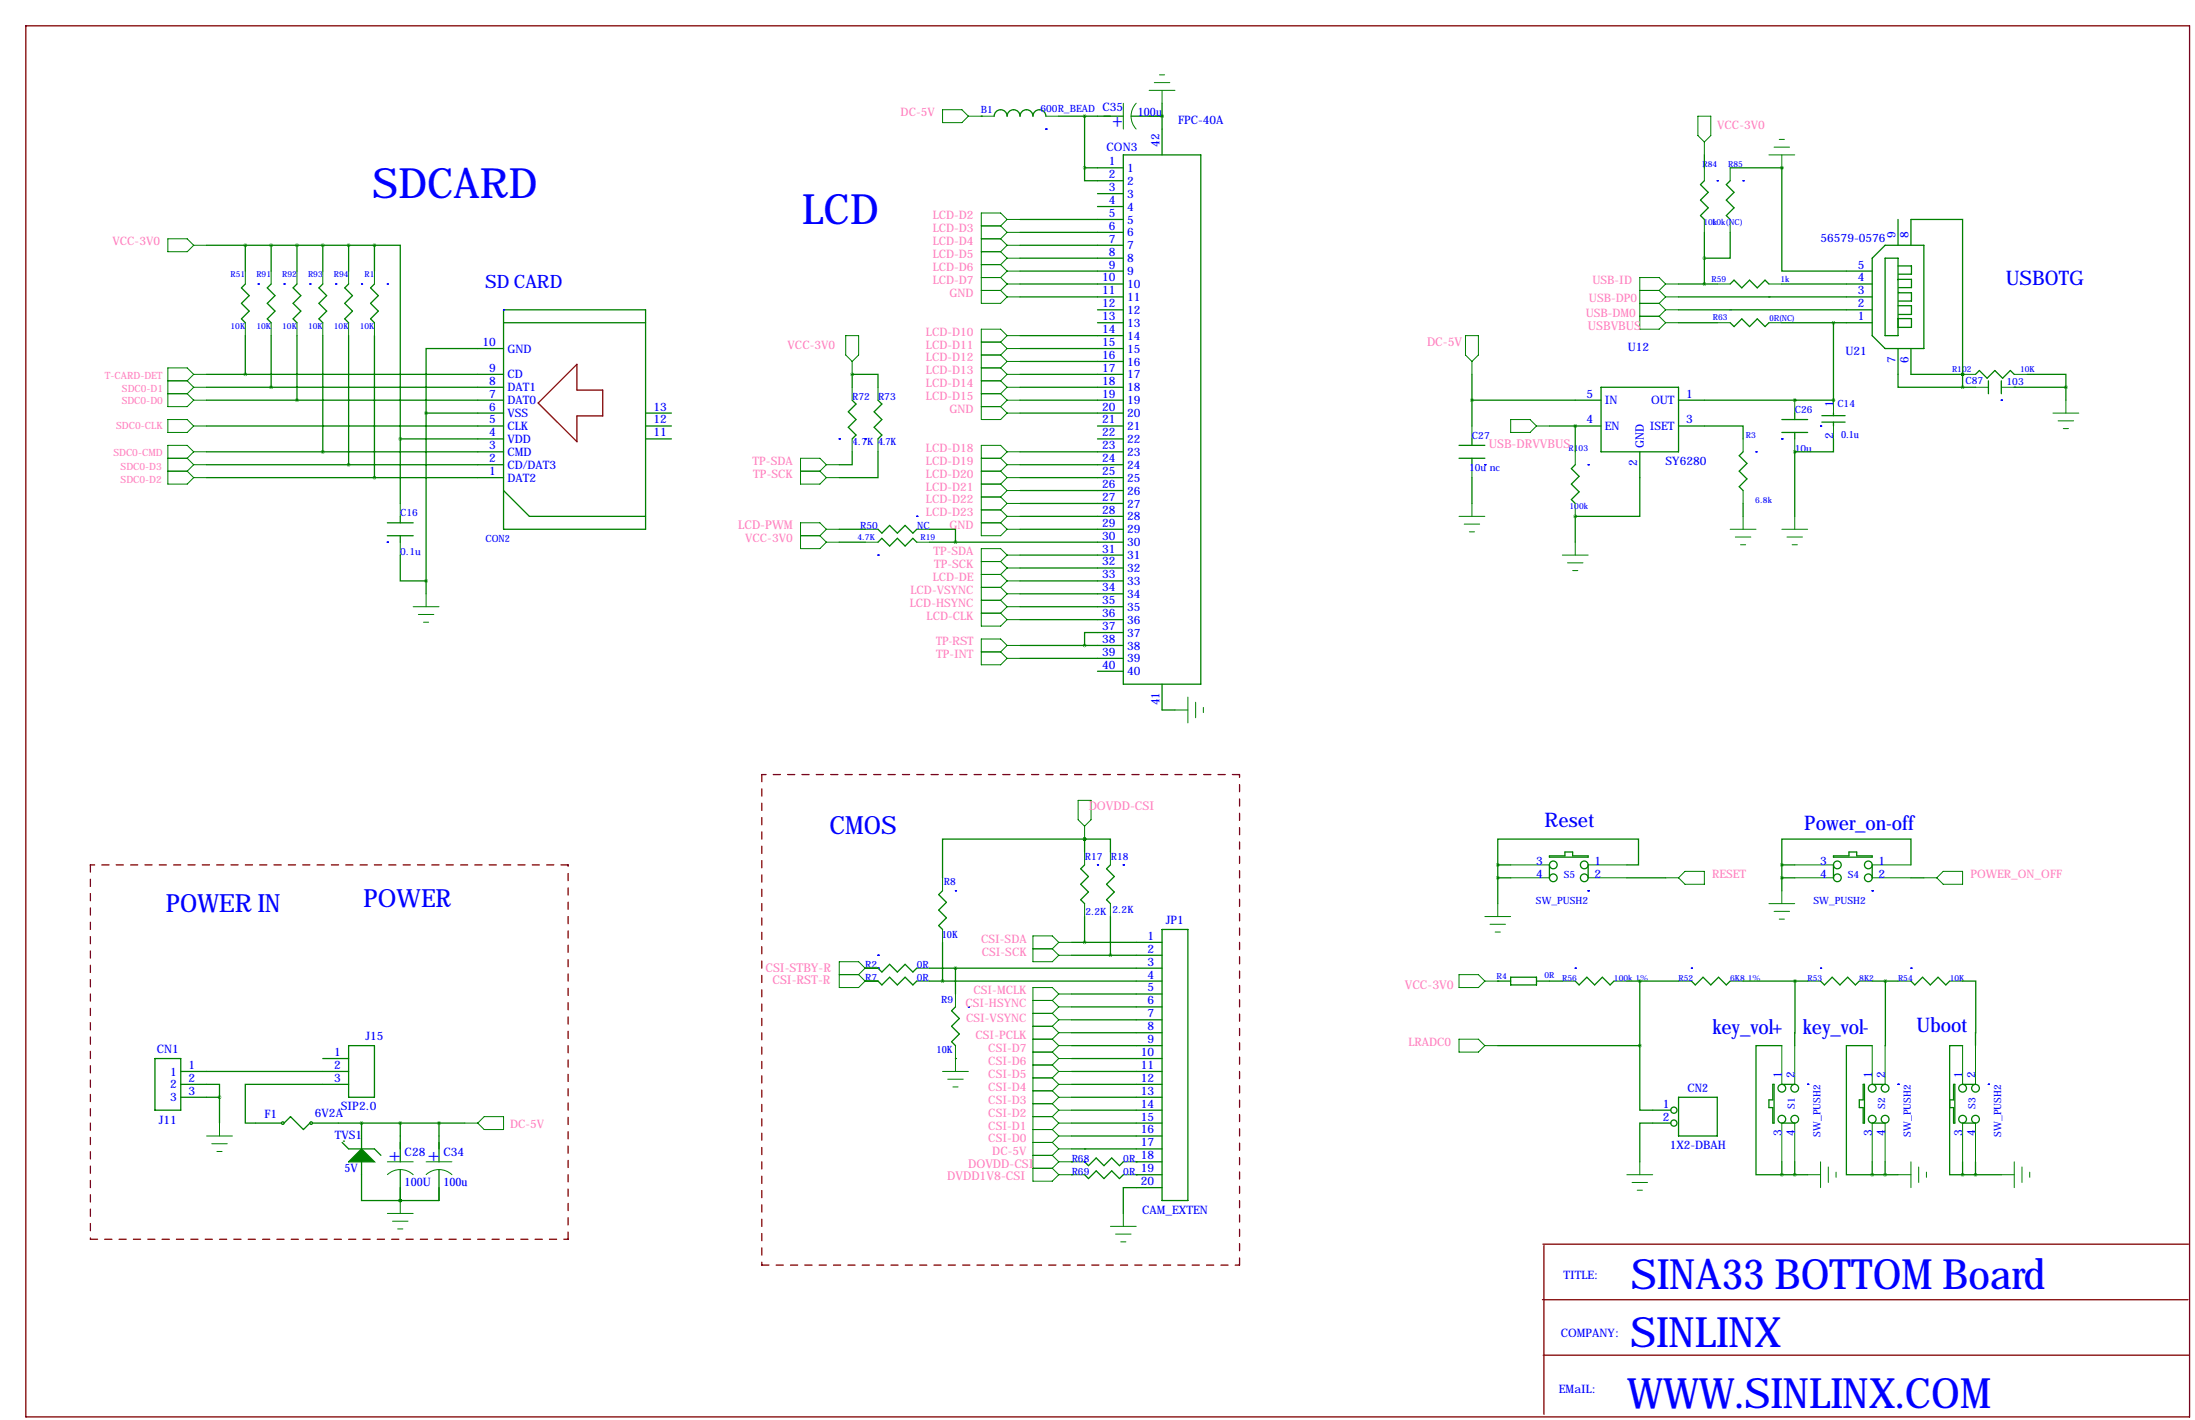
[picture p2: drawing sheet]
<svg xmlns="http://www.w3.org/2000/svg" width="432mm" height="279mm" viewBox="0 0 432 279" stroke-linecap="round" stroke-linejoin="round" font-family="sans-serif">
<path d="M5.1 5.1h425.6v273.7h-425.6zM105.9 79.3l7.6-7.6v5.1h5.1v5h-5.1v5.1zM303.4 255.7h127M303.5 244.8h127M303.7 245.1v33.2M303.6 266.6h127" fill="none" stroke="#800000" stroke-width=".25"/>
<path d="M149.9 152.4v96.5M243.8 152.4h-93.9M17.8 170.2v73.6M111.8 170.2h-94M17.8 243.8h94M111.8 243.8v-73.6M149.9 248.9h93.9M243.8 248.9v-96.5" fill="none" stroke="#800000" stroke-width=".25" stroke-dasharray="1.4 1.4"/>
<g fill="none" stroke="#008000" stroke-width=".25">
<path d="M193 22.9h.1M195.6 22.9a1.27 1.27 0 0 1 1.3-1.3 1.27 1.27 0 0 1 1.2 1.3 1.27 1.27 0 0 1 1.3-1.3 1.27 1.27 0 0 1 1.3 1.3 1.27 1.27 0 0 1 1.2-1.3 1.27 1.27 0 0 1 1.3 1.3 1.27 1.27 0 0 1 1.3-1.3 1.27 1.27 0 0 1 1.2 1.3M208.3 22.9h12.7M213.4 33v2.6h7.6M213.4 33h7.6M213.4 22.9v10.1M215.9 38.1h5.1M221 30.5h15.2v104.1h-15.2zM222.5 22.9h6.1M228.6 22.9h.1M228.6 20.3v10.2M335.3 35.6l-.8 .7 1.5 1.5-1.5 1.6 1.5 1.5-1.5 1.5 .8 .8"/>
<path d="M335.3 30.5v2.5M340.4 33h10.1M340.4 35.6l-.8 .7 1.5 1.5-1.5 1.6 1.5 1.5-1.5 1.5 .8 .8M350.5 33v20.3h17.8M350.5 33h.1M40.6 48.3h33.1M48.3 55.9l-.8 .7 1.5 1.6-1.5 1.5 1.5 1.5-1.5 1.5 .8 .8M48.3 48.3v5M53.3 55.9l-.7 .7 1.5 1.6-1.5 1.5 1.5 1.5-1.5 1.5 .7 .8M53.3 48.3v5M58.4 55.9l-.7 .7 1.5 1.6-1.5 1.5 1.5 1.5-1.5 1.5 .7 .8M58.4 48.3v5"/>
<path d="M63.5 55.9l-.8 .7 1.6 1.6-1.6 1.5 1.6 1.5-1.6 1.5 .8 .8M63.5 48.3v5M68.6 55.9l-.8 .7 1.5 1.6-1.5 1.5 1.5 1.5-1.5 1.5 .8 .8M68.6 48.3v5M73.7 48.3h5v38.1M73.7 48.3v5M73.7 55.9l-.8 .7 1.5 1.6-1.5 1.5 1.5 1.5-1.5 1.5 .8 .8M200.7 43.2h20.3M200.7 45.7h20.3M200.7 48.3h20.3M200.7 50.8h20.3M200.7 53.3h20.3"/>
<path d="M200.7 55.9h20.3M200.7 58.4h20.3M215.9 40.6h5.1M330.2 55.9h7.6M330.2 58.4h38.1M335.3 45.7v10.2M340.4 45.7v5.1h-5.1M340.4 55.9l.7-.8 1.5 1.5 1.6-1.5 1.5 1.5 1.5-1.5 .8 .8M350.5 55.9h17.8M370.8 48.3h7.7v20.3h-7.7l-2.5-2.6v-15.2zM370.8 50.8h2.6v15.2h-2.6zM373.4 43.2v5.1"/>
<path d="M373.4 52.3h2.6v1.6h-2.5M373.4 55h2.6v1.6h-2.5M373.5 57.5v.1h2.5v1.6h-2.5M375.9 48.3v-5.1h10.2v30.5M40.6 73.7h58.5M40.6 76.2h58.5M40.6 78.7h58.5M48.3 66v7.7M53.3 66v10.2M58.4 66v12.7M63.5 66v22.9M68.6 66v25.4"/>
<path d="M73.7 66v28M99.1 68.6h-15.3v12.7M99.1 61h27.9v43.1h-27.9zM99.1 63.5h27.9M167.6 73.7h5.1v2.5M167.6 73.7h.1M167.6 78.7l.8 .8-1.5 1.5 1.5 1.5-1.5 1.6 1.5 1.5-.8 .8M167.6 73.7v2.5M172.7 78.7l.8 .8-1.5 1.5 1.5 1.5-1.5 1.6 1.5 1.5-.8 .8M200.7 66h20.3M200.7 68.6h20.3M200.7 71.1h20.3"/>
<path d="M200.7 73.7h20.3M200.7 76.2h20.3M200.7 78.7h20.3M215.9 61h5.1M215.9 63.5h5.1M289.6 78.7h25.4M289.6 73.7v10.1M315 76.2h15.2v12.7h-15.2zM330.2 61h38.1M330.2 63.5h7.6M330.2 78.7h30.5M340.4 63.5l.7 .8 1.5-1.6 1.6 1.6 1.5-1.6 1.5 1.6 .8-.8"/>
<path d="M350.5 63.5h17.8M353.1 78.7h.1M360.7 78.7h.1M360.7 63.5v15.2M373.4 68.6v7.6h12.7M373.4 62.7h2.6v1.7h-2.6M373.4 60.1h2.6v1.8h-2.5M375.9 68.6v5.1h10.2M386.1 73.7h.1M386.1 76.2h2.5M386.1 73.7v2.5M388.6 73.7l.8-.8 1.5 1.5 1.5-1.5 1.6 1.5 1.5-1.5 .7 .8"/>
<path d="M391.2 74.9v2.6M393.7 74.9v2.6M396.2 76.2h10.2M398.8 73.7h7.6v2.5M406.4 76.2v2.5M40.6 83.8h58.5M40.6 88.9h58.5M40.6 91.4h58.5M40.6 94h58.5M78.7 86.4v12.7M78.7 86.4h20.4M83.8 81.3h15.3"/>
<path d="M83.8 81.3v35.5M99.1 96.5l5 5.1h22.9M127 81.3h5.1M127 83.8h5.1M127 86.4h5.1M167.6 88.9v2.5h-2.5M172.7 88.9v5.1h-7.6M200.7 81.3h20.3M200.7 88.9h20.3M200.7 91.4h20.3M200.7 94h20.3M200.7 96.5h20.3"/>
<path d="M200.7 99.1h20.3M215.9 83.8h5.1M215.9 86.4h5.1M287 90.2h5.1M287 87.6h5.1M289.6 86.4v1.2M289.6 90.2v1.2M289.6 94v5.1M304.8 83.8h10.2M309.9 83.8h.1M309.9 91.4l-.8 .8 1.5 1.5-1.5 1.5 1.5 1.6-1.5 1.5 .8 .8M309.9 83.8v5.1"/>
<path d="M322.6 88.9v12.7h-12.7M330.2 83.8h12.7v2.6M342.9 88.9l-.8 .8 1.6 1.5-1.6 1.5 1.6 1.5-1.6 1.6 .8 .7M342.9 99.1v2.5M350.5 85.1h5.1M350.5 82.5h5.1M353.1 88.9h.1M353.1 81.3v1.2M353.1 85.1v1.3M353.1 88.9v12.7M358.4 83.1h4.6M358.4 81.8h4.6"/>
<path d="M360.7 86.4v2.5h-7.6M360.7 81.3v.5M360.7 83.1v.7M76.2 105.4h5.1M76.2 102.9h5.1M78.7 109.2v5.1h5.1M78.7 101.6v1.3M78.7 105.4v1.3M165.1 104.1h5.1M165.1 106.7h5.1M172.7 106.7l.8-.8 1.5 1.5 1.5-1.5 1.6 1.5 1.5-1.5 .7 .8M172.7 104.1l.8 .8 1.5-1.5 1.5 1.5 1.6-1.5 1.5 1.5 .7-.8"/>
<path d="M182.9 104.1h5.1v2.6M182.9 106.7h38.1M200.7 101.6h20.3M200.7 104.1h20.3M200.7 109.2h20.3M200.7 111.8h20.3M200.7 114.3h20.3M200.7 116.8h20.3M200.7 119.4h20.3M309.9 101.6h.1M309.9 101.6v5.1M200.7 121.9h20.3"/>
<path d="M200.7 127h20.3M200.7 129.5h20.3M215.9 132.1h5.1M221 124.5h-7.6v2.5M228.6 134.6v5.1h2.5M185.4 175.3l-.7 .7 1.5 1.5-1.5 1.6 1.5 1.5-1.5 1.5 .7 .8M213.4 165.1h.1M213.4 165.1h5v2.5M213.4 165.1h-28v7.6M213.4 170.2l-.8 .7 1.5 1.6-1.5 1.5 1.5 1.5-1.5 1.5 .8 .8M213.4 165.1v2.5M218.4 170.2l-.7 .7 1.5 1.6-1.5 1.5 1.5 1.5-1.5 1.5 .7 .8"/>
<path d="M294.6 170.2v-5.1h27.7v5.1h-2.3M294.6 170.2v7.6M294.6 172.7h2.6M294.6 170.2h2.6M304.8 168.4h3v-.8h1.6v.8h3v.3h-7.6zM304.8 170.2v2.5M312.4 170.2v2.5M320 172.7h7.7M350.5 170.2v-5.1h25.4v5.1M350.5 170.2v5.1M350.5 172.7h2.6M350.5 170.2h2.6"/>
<path d="M360.7 168.4h3v-.8h1.6v.8h3v.3h-7.6zM360.7 170.2v2.5M368.3 170.2v2.5M375.9 172.7h2.6M170.2 190.5h2.5l.8 .8 1.5-1.6 1.5 1.6 1.6-1.6 1.5 1.6 .7-.8M170.2 193h2.5l.8 .8 1.5-1.5 1.5 1.5 1.6-1.5 1.5 1.5 .7-.8M182.9 190.5h45.7M182.9 193h45.7M185.4 185.4v7.6M188 198.1l-.8 .8 1.5 1.5-1.5 1.5 1.5 1.6-1.5 1.5 .8 .7M188 190.5v5.1M210.8 185.4h17.8"/>
<path d="M210.8 188h17.8M210.8 195.6h17.8M210.8 198.1h17.8M213.4 180.3v5.1M218.4 180.3v7.7M228.6 182.9h5.1v53.3h-5.1zM294.6 193h.1M294.6 193h2.6M297.2 192.3h5.1v1.5h-5.1zM302.3 193h5M309.9 193l.7 .8 1.6-1.5 1.5 1.5 1.5-1.5 1.5 1.5 .8-.8M320 193h10.2"/>
<path d="M322.6 193v12.7M332.7 193l.8 .8 1.5-1.5 1.5 1.5 1.6-1.5 1.5 1.5 .8-.8M342.9 193h12.7M353.1 193v12.7M358.1 193l.8 .8 1.5-1.5 1.5 1.5 1.6-1.5 1.5 1.5 .8-.8M368.3 193h5.1M370.9 193l-.1 12.7M375.9 193l.8 .8 1.5-1.5 1.5 1.5 1.6-1.5 1.5 1.5 .7-.8M386.1 193h2.6l-.1 12.7M30.5 208.3h5.1v10.1h-5.1zM35.6 213.4h7.6v2.5M35.6 210.8h33"/>
<path d="M35.6 215.9h7.6M43.2 215.9v5.1M63.5 208.3h5.1M68.6 213.4h-20.3v7.6h7.1M68.6 205.7h5.1v10.2h-5.1zM188 208.3h.1M210.8 200.7h17.8M210.8 203.2h17.8M210.8 205.7h17.8M210.8 208.3h17.8M210.8 210.8h17.8M210.8 213.4h17.8"/>
<path d="M210.8 215.9h17.8M210.8 218.4h17.8M294.6 205.7h28M322.6 205.7v12.7h6.1M330.2 215.9h7.6v7.6h-7.6zM348.7 213.4h.3v7.6h-.3v-3.1h-.7v-1.5h.7zM350.5 205.7h-5.1v25.4h5.1M350.5 213.4h2.6M366.5 213.4h.3v7.6h-.3v-3.1h-.7v-1.5h.7zM368.3 205.7h-5.1v25.4h5.1M368.3 213.4h2.5M384.3 213.4h.3v7.6h-.3v-3.1h-.8v-1.5h.8z"/>
<path d="M386.1 205.7h-2.6v25.4h2.6M386.1 213.4h2.5M55.9 221l1.2-1.3 2.6 2.5 1.3-1.2M61.5 221h29.9M67.3 224.8l1.3 1.3h5.1l1.2 1.2M67.6 224.5h.1M71.1 228.6v7.6h7.6M71.1 221v5.1M78.7 236.2h.1M78.7 221v7.6M78.7 230.1v6.1M86.4 230.1v6.1h-7.7"/>
<path d="M86.4 221v7.6M210.8 231.1h.1M210.8 228.6h.1M210.8 221h17.8M210.8 223.5h17.8M210.8 226.1h17.8M213.4 231.1l.7 .8 1.5-1.5 1.6 1.5 1.5-1.5 1.5 1.5 .8-.8M213.4 228.6l.7 .8 1.5-1.6 1.6 1.6 1.5-1.6 1.5 1.6 .8-.8M223.5 228.6h.1M223.5 231.1h.1M223.5 228.6h5.1M223.5 231.1h5.1"/>
<path d="M228.6 233.7h-7.6v5.1M328.7 221h-6.1v7.6M350.5 221h2.6M350.5 231.1h5.1M350.5 228.6v2.5M353.1 228.6v2.5M368.3 221h2.5M368.3 231.1h5.1M368.3 228.6v2.5M370.8 228.6v2.5M386.1 221h2.5M386.1 231.1h7.6"/>
<path d="M386.1 228.6v2.5M388.6 228.6v2.5"/>
<circle cx="305.6" cy="170.2" r=".76"/>
<circle cx="305.6" cy="172.7" r=".76"/>
<circle cx="311.7" cy="170.2" r=".76"/>
<circle cx="311.7" cy="172.7" r=".76"/>
<circle cx="361.4" cy="170.2" r=".76"/>
<circle cx="361.4" cy="172.7" r=".76"/>
<circle cx="367.5" cy="170.2" r=".76"/>
<circle cx="367.5" cy="172.7" r=".76"/>
<circle cx="329.3" cy="218.4" r=".61"/>
<circle cx="350.5" cy="214.1" r=".76"/>
<circle cx="353.1" cy="214.1" r=".76"/>
<circle cx="368.3" cy="214.1" r=".76"/>
<circle cx="370.8" cy="214.1" r=".76"/>
<circle cx="386.1" cy="214.1" r=".76"/>
<circle cx="388.6" cy="214.1" r=".76"/>
<circle cx="55.6" cy="221" r=".25"/>
<circle cx="61.2" cy="221" r=".25"/>
<circle cx="329.3" cy="221" r=".61"/>
<circle cx="350.5" cy="220.2" r=".76"/>
<circle cx="353.1" cy="220.2" r=".76"/>
<circle cx="368.3" cy="220.2" r=".76"/>
<circle cx="370.8" cy="220.2" r=".76"/>
<circle cx="386.1" cy="220.2" r=".76"/>
<circle cx="388.6" cy="220.2" r=".76"/>
</g>
<g fill="none" stroke="#008000" stroke-width=".2">
<path d="M226.1 17.8h5M227.1 16.3h3M228.1 14.7h1M228.6 17.8v2.5M185.4 21.6h3.8l1.3 1.3-1.3 1.2h-3.8zM190.5 22.9h5.1M205.7 22.9h2.6M221 20.3v5.1M223.5 20.3a3.7 3.7 0 0 0 0 5.1M334 22.9h2.5v3.8l-1.2 1.2-1.3-1.2zM335.3 27.9v2.6M335.3 33v2.6"/>
<path d="M340.4 33v2.6M348 30.5h5.1M349 29h3M350 27.4h1M350.5 30.5v2.5M33 47h3.8l1.3 1.3-1.3 1.2h-3.8zM38.1 48.3h2.5M48.3 53.3v2.6M53.3 53.3v2.6M58.4 53.3v2.6M63.5 53.3v2.6M68.6 53.3v2.6"/>
<path d="M73.7 53.3v2.6M193 49.5h3.8M193 47h3.8M193 44.4h3.8M193 52.1h3.8M193 54.6h3.8M193 57.2h3.8M196.8 44.4l1.3 1.3M196.8 47l1.3 1.3M196.8 49.5l1.3 1.3M196.8 52.1l1.3 1.2M196.8 54.6l1.3 1.3"/>
<path d="M196.8 57.2l1.3 1.2M198.1 55.9h2.6M198.1 48.3h2.6M198.1 43.2h2.6M198.1 43.2l-1.3 1.2M198.1 43.2l-1.3-1.3h-3.8v17.8h3.8l1.3-1.3M198.1 45.7h2.6M198.1 45.7l-1.3 1.3M198.1 48.3l-1.3 1.2M198.1 50.8h2.6M198.1 50.8l-1.3 1.3M198.1 53.3h2.6"/>
<path d="M198.1 53.3l-1.3 1.3M198.1 55.9l-1.3 1.3M198.1 58.4h2.6M322.6 57.2h3.8M322.6 59.7h3.8M326.4 57.2l1.3 1.2M326.4 59.7l1.3 1.3M327.7 55.9h2.5M327.7 55.9l-1.3-1.3h-3.8v10.2h3.8l1.3-1.3M327.7 58.4h2.5M327.7 58.4l-1.3 1.3M327.7 55.9l-1.3 1.3"/>
<path d="M335.3 43.2v2.5M337.8 55.9h2.6M340.4 43.2v2.5M348 55.9h2.5M33 77.5h3.8M33 74.9h3.8M36.8 77.5l1.3 1.2M36.8 74.9l1.3 1.3M38.1 73.7h2.5M38.1 76.2h2.5M38.1 73.7l-1.3-1.3h-3.8v7.6h3.8l1.3-1.3M38.1 78.7h2.5"/>
<path d="M38.1 76.2l-1.3 1.3M38.1 73.7l-1.3 1.2M48.3 63.5v2.5M53.3 63.5v2.5M58.4 63.5v2.5M63.5 63.5v2.5M68.6 63.5v2.5M73.7 63.5v2.5M166.4 66h2.5v3.8l-1.3 1.3-1.2-1.3zM167.6 71.1v2.6M167.6 76.2v2.5M172.7 76.2v2.5"/>
<path d="M193 77.5h3.8M193 74.9h3.8M193 72.4h3.8M193 67.3h3.8M193 69.8h3.8M196.8 67.3l1.3 1.3M196.8 69.8l1.3 1.3M196.8 72.4l1.3 1.3M196.8 74.9l1.3 1.3M196.8 77.5l1.3 1.2M198.1 73.7h2.6M198.1 76.2h2.6"/>
<path d="M198.1 66l-1.3-1.2h-3.8v17.7h3.8l1.3-1.2M198.1 78.7h2.6M198.1 66h2.6M198.1 66l-1.3 1.3M198.1 68.6h2.6M198.1 68.6l-1.3 1.2M198.1 71.1h2.6M198.1 71.1l-1.3 1.3M198.1 73.7l-1.3 1.2M198.1 76.2l-1.3 1.3M198.1 78.7l-1.3 1.3M288.3 66h2.5v3.8l-1.2 1.3-1.3-1.3z"/>
<path d="M289.6 71.1v2.6M322.6 62.2h3.8M326.4 62.2l1.3 1.3M327.7 63.5h2.5M327.7 61h2.5M327.7 61l-1.3 1.2M337.8 63.5h2.6M348 63.5h2.5M353.1 78.7v2.6M360.7 78.7v2.6M386.1 73.7h2.5M388.6 76.2h2.6"/>
<path d="M393.7 76.2h2.5M396.2 73.7h2.6M406.4 78.7v2.6M33 92.7h3.8M33 82.5h3.8l1.3 1.3-1.3 1.3h-3.8zM33 90.2h3.8M36.8 92.7l1.3 1.3M36.8 90.2l1.3 1.2M38.1 94h2.5M38.1 88.9l-1.3-1.3h-3.8v7.6h3.8l1.3-1.2M38.1 83.8h2.5M38.1 91.4h2.5"/>
<path d="M38.1 91.4l-1.3 1.3M38.1 88.9h2.5M38.1 88.9l-1.3 1.3M78.7 99.1v2.5M157.5 92.7h3.8M161.3 92.7l1.3 1.3M162.6 94h2.5M162.6 91.4l-1.3-1.2h-3.8v5h3.8l1.3-1.2M162.6 91.4h2.5M162.6 91.4l-1.3 1.3M167.6 86.4v2.5M172.7 86.4v2.5"/>
<path d="M193 92.7h3.8M193 95.2h3.8M193 90.2h3.8M193 80h3.8M193 97.8h3.8M196.8 80l1.3 1.3M196.8 90.2l1.3 1.2M196.8 92.7l1.3 1.3M196.8 95.2l1.3 1.3M196.8 97.8l1.3 1.3M198.1 94h2.6M198.1 91.4h2.6"/>
<path d="M198.1 88.9h2.6M198.1 88.9l-1.3-1.3h-3.8v17.8h3.8l1.3-1.3M198.1 81.3h2.6M198.1 88.9l-1.3 1.3M198.1 91.4l-1.3 1.3M198.1 94l-1.3 1.2M198.1 96.5h2.6M198.1 96.5l-1.3 1.3M198.1 99.1h2.6M198.1 99.1l-1.3 1.2M289.6 83.8v2.6M289.6 91.4v2.6"/>
<path d="M289.6 99.1v2.5M297.2 82.5h3.8l1.3 1.3-1.3 1.3h-3.8zM302.3 83.8h2.5M309.9 88.9v2.5M309.9 99.1v2.5M342.9 86.4v2.5M342.9 96.5v2.6M353.1 86.4v2.5M360.7 83.8v2.6M403.9 81.3h5M404.9 82.8h3M405.9 84.3h1"/>
<path d="M78.7 106.7v2.5M81.3 119.4h5.1M83.8 116.8v2.6M157.5 105.4h3.8M161.3 105.4l1.3 1.3M162.6 106.7h2.5M162.6 104.1h2.5M162.6 104.1l-1.3 1.3M162.6 104.1l-1.3-1.2h-3.8v5h3.8l1.3-1.2M170.2 106.7h2.5M170.2 104.1h2.5M180.3 106.7h2.6"/>
<path d="M180.3 104.1h2.6M193 100.3h3.8M193 102.9h3.8M193 115.6h3.8M193 113h3.8M193 118.1h3.8M193 110.5h3.8M196.8 100.3l1.3 1.3M196.8 102.9l1.3 1.2M196.8 113l1.3 1.3M196.8 115.6l1.3 1.2M196.8 118.1l1.3 1.3"/>
<path d="M196.8 110.5l1.3 1.3M198.1 104.1h2.6M198.1 119.4h2.6M198.1 109.2l-1.3-1.3h-3.8v15.3h3.8l1.3-1.3M198.1 101.6h2.6M198.1 101.6l-1.3 1.3M198.1 114.3h2.6M198.1 114.3l-1.3 1.3M198.1 116.8h2.6M198.1 116.8l-1.3 1.3M198.1 119.4l-1.3 1.3M198.1 109.2h2.6"/>
<path d="M198.1 109.2l-1.3 1.3M198.1 111.8h2.6M198.1 111.8l-1.3 1.2M287 101.6h5.1M288 103.1h3.1M289.1 104.6h1M307.3 109.2h5.1M308.4 110.7h3M309.4 112.3h1M309.9 106.7v2.5M340.4 104.1h5M341.4 105.7h3"/>
<path d="M342.4 107.2h1M342.9 101.6v2.5M350.5 104.1h5.1M351.5 105.7h3.1M352.6 107.2h1M353.1 101.6v2.5M82.3 120.9h3M83.3 122.4h1M193 120.7h3.8M193 128.3h3.8M196.8 120.7l1.3 1.2M196.8 128.3l1.3 1.2"/>
<path d="M198.1 127l-1.3-1.3h-3.8v5.1h3.8l1.3-1.3M198.1 121.9h2.6M198.1 127h2.6M198.1 127l-1.3 1.3M198.1 129.5h2.6M231.1 139.7h2.6M233.7 137.2v5M235.2 138.2v3M236.7 139.2v1M212.1 157.5h2.5v3.8l-1.2 1.3-1.3-1.3zM185.4 172.7v2.6M213.4 162.6v2.5"/>
<path d="M213.4 167.6v2.6M213.4 177.8v2.5M218.4 167.6v2.6M218.4 177.8v2.5M294.6 177.8v2.5M297.2 170.2h7.6M297.2 172.7h7.6M312.4 170.2h7.6M312.4 172.7h7.6M327.7 172.7h2.5M331.5 171.4h3.8v2.6h-3.8l-1.3-1.3zM348 177.8h5.1"/>
<path d="M349 179.3h3M350.5 175.3v2.5M353.1 170.2h7.6M353.1 172.7h7.6M368.3 170.2h7.6M368.3 172.7h7.6M378.5 172.7h2.5M382.3 171.4h3.8v2.6h-3.8l-1.3-1.3zM165.1 191.8h3.8M168.9 191.8l1.3 1.2M170.2 190.5h2.5M170.2 193h2.5"/>
<path d="M170.2 190.5l-1.3-1.3h-3.8v5.1h3.8l1.3-1.3M170.2 190.5l-1.3 1.3M180.3 190.5h2.6M180.3 193h2.6M185.4 182.9v2.5M188 195.6v2.5M203.2 196.8h3.8M203.2 199.4h3.8M203.2 186.7h3.8M207 196.8l1.3 1.3M207 199.4l1.3 1.3M207 186.7l1.3 1.3"/>
<path d="M208.3 195.6h2.5M208.3 195.6l-1.3 1.2M208.3 185.4l-1.3-1.3h-3.8v5.1h3.8l1.3-1.2M208.3 195.6l-1.3-1.3h-3.8v38.1h3.8l1.3-1.3M208.3 198.1h2.5M208.3 198.1l-1.3 1.3M208.3 185.4h2.5M208.3 185.4l-1.3 1.3M208.3 188h2.5M287 191.8h3.8l1.3 1.2-1.3 1.3h-3.8zM292.1 193h2.5M292.1 180.3h5.1"/>
<path d="M293.1 181.9h3.1M294.1 183.4h1M307.3 193h2.6M317.5 193h2.5M330.2 193h2.5M340.4 193h2.5M350 180.8h1M355.6 193h2.5M365.8 193h2.5M373.4 193h2.5M383.5 193h2.6M185.4 210.8h5.1"/>
<path d="M186.4 212.3h3.1M187.5 213.9h1M188 205.7v5.1M203.2 219.7h3.8M203.2 201.9h3.8M203.2 204.5h3.8M203.2 207h3.8M203.2 209.5h3.8M203.2 212.1h3.8M203.2 214.6h3.8M203.2 217.2h3.8M207 201.9l1.3 1.3"/>
<path d="M207 204.5l1.3 1.2M207 207l1.3 1.3M207 209.5l1.3 1.3M207 212.1l1.3 1.3M207 214.6l1.3 1.3M207 217.2l1.3 1.2M207 219.7l1.3 1.3M208.3 200.7h2.5M208.3 200.7l-1.3 1.2M208.3 203.2h2.5M208.3 203.2l-1.3 1.3M208.3 205.7h2.5"/>
<path d="M208.3 205.7l-1.3 1.3M208.3 208.3h2.5M208.3 208.3l-1.3 1.2M208.3 210.8h2.5M208.3 210.8l-1.3 1.3M208.3 213.4h2.5M208.3 213.4l-1.3 1.2M208.3 215.9h2.5M208.3 215.9l-1.3 1.3M208.3 218.4h2.5M208.3 218.4l-1.3 1.3M287 204.5h3.8l1.3 1.2-1.3 1.3h-3.8z"/>
<path d="M292.1 205.7h2.5M350.5 205.7v7.7M353.1 205.7v7.7M368.3 205.7v7.7M370.8 205.7v7.7M386.1 205.7v7.7M388.6 205.7v7.7M40.6 223.5h5.1M41.7 225h3M42.7 226.6h1M43.2 221v2.5M76.2 228.6h5.1"/>
<path d="M76.2 238.8h5.1M76.2 231.1a3.7 3.7 0 0 1 5.1 0M78.7 236.2v2.6M83.8 228.6h5.1M83.8 231.1a3.7 3.7 0 0 1 5.1 0M91.4 221h2.6M94 221l1.2-1.3h3.9v2.5h-3.9zM203.2 222.2h3.8M203.2 224.8h3.8M203.2 227.3h3.8M203.2 229.9h3.8M207 222.2l1.3 1.3"/>
<path d="M207 224.8l1.3 1.3M207 229.9l1.3 1.2M207 227.3l1.3 1.3M208.3 228.6h5.1M208.3 231.1h5.1M208.3 221h2.5M208.3 221l-1.3 1.2M208.3 223.5h2.5M208.3 223.5l-1.3 1.3M208.3 226.1h2.5M208.3 226.1l-1.3 1.2M208.3 228.6l-1.3 1.3"/>
<path d="M221 228.6h2.5M221 231.1h2.5M221 238.8v2.5M320 231.1h5.1M321.1 232.7h3M322.1 234.2h1M322.6 228.6v2.5M350.5 221v7.6M353.1 221v7.6M355.6 231.1h2.5M358.1 228.6v5.1M359.7 229.6v3.1"/>
<path d="M361.2 230.6v1M368.3 221v7.6M370.8 221v7.6M373.4 231.1h2.5M375.9 228.6v5.1M377.4 229.6v3.1M379 230.6v1M386.1 221v7.6M388.6 221v7.6M393.7 231.1h2.5M396.2 228.6v5.1M397.8 229.6v3.1"/>
<path d="M399.3 230.6v1M77.2 240.3h3.1M78.2 241.8h1M218.4 241.3h5.1M219.5 242.8h3M220.5 244.3h1"/>
</g>
<g fill="none" stroke="#00f" stroke-width=".25">
<path d="M205.7 25.4h.1M337.8 35.6h.1M342.9 35.6h.1M50.8 55.9h.1M55.9 55.9h.1M61 55.9h.1M66 55.9h.1M71.1 55.9h.1M76.2 55.9h.1M348 58.4h.1M99.1 61h.1M340.4 61h.1"/>
<path d="M393.7 78.7h.1M396.2 76.2h.1M165.1 86.4h.1M170.2 86.4h.1M292.1 91.4h.1M312.4 91.4h.1M345.4 88.9h.1M350.5 86.4h.1M358.1 83.8h.1M76.2 106.7h.1M172.7 109.2h.1M180.3 101.6h.1"/>
<path d="M188 175.3h.1M215.9 170.2h.1M221 170.2h.1M312.4 175.3h.1M368.3 175.3h.1M172.7 188h.1M172.7 190.5h.1M190.5 198.1h.1M309.9 190.5h.1M332.7 190.5h.1M358.1 190.5h.1M375.9 190.5h.1"/>
<path d="M355.6 213.4h.1M373.4 213.4h.1M391.2 213.4h.1M213.4 226.1h.1M213.4 228.6h.1"/>
</g>
<path d="M68.6 228.6l2.5-2.5 2.6 2.5z" fill="#008000" stroke="#008000" stroke-width=".25"/>
<path d="M73.6 48.3a.05 .05 0 0 0 .1 0 .05 .05 0 0 0-.1 0zM53.3 48.3a.05 .05 0 0 0 .1 0 .05 .05 0 0 0-.1 0zM48.2 73.7a.05 .05 0 0 0 .1 0 .05 .05 0 0 0-.1 0zM53.3 76.2a.05 .05 0 0 0 .1 0 .05 .05 0 0 0-.1 0zM73.6 94a.05 .05 0 0 0 .1 0 .05 .05 0 0 0-.1 0zM48.2 48.3a.05 .05 0 0 0 .1 0 .05 .05 0 0 0-.1 0zM213.3 185.4a.05 .05 0 0 0 .1 0 .05 .05 0 0 0-.1 0zM218.4 188a.05 .05 0 0 0 .1 0 .05 .05 0 0 0-.1 0zM86.3 221a.05 .05 0 0 0 .1 0 .05 .05 0 0 0-.1 0zM78.7 236.2a.05 .05 0 0 0 .1 0 .05 .05 0 0 0-.1 0zM167.6 73.7a.05 .05 0 0 0 .1 0 .05 .05 0 0 0-.1 0zM187.9 106.7a.05 .05 0 0 0 .1 0 .05 .05 0 0 0-.1 0zM78.7 236.2a.05 .05 0 0 0 .1 0 .05 .05 0 0 0-.1 0zM78.7 221a.05 .05 0 0 0 .1 0 .05 .05 0 0 0-.1 0zM213.3 22.9a.05 .05 0 0 0 .1 0 .05 .05 0 0 0-.1 0zM213.3 33a.05 .05 0 0 0 .1 0 .05 .05 0 0 0-.1 0zM213.3 127a.05 .05 0 0 0 .1 0 .05 .05 0 0 0-.1 0zM78.7 86.4a.05 .05 0 0 0 .1 0 .05 .05 0 0 0-.1 0zM187.9 190.5a.05 .05 0 0 0 .1 0 .05 .05 0 0 0-.1 0zM213.3 165.1a.05 .05 0 0 0 .1 0 .05 .05 0 0 0-.1 0zM213.3 165.1a.05 .05 0 0 0 .1 0 .05 .05 0 0 0-.1 0zM353 231.1a.05 .05 0 0 0 .1 0 .05 .05 0 0 0-.1 0zM370.8 231.1a.05 .05 0 0 0 .1 0 .05 .05 0 0 0-.1 0zM294.6 172.7a.05 .05 0 0 0 .1 0 .05 .05 0 0 0-.1 0zM294.6 170.2a.05 .05 0 0 0 .1 0 .05 .05 0 0 0-.1 0zM353 88.9a.05 .05 0 0 0 .1 0 .05 .05 0 0 0-.1 0zM289.5 78.7a.05 .05 0 0 0 .1 0 .05 .05 0 0 0-.1 0zM353 78.7a.05 .05 0 0 0 .1 0 .05 .05 0 0 0-.1 0z" fill="#008000" stroke="#008000" stroke-width=".63"/>
<g font-size="8.2" fill="#00f">
<text x="73.2" y="39">SDCARD</text>
<text x="157.8" y="44">LCD</text>
<text x="320.8" y="253.7">SINA33 BOTTOM Board</text>
<text x="320.7" y="265.1">SINLINX</text>
<text x="320.1" y="277.1">WWW.SINLINX.COM</text>
</g>
<g font-size="4.9" fill="#00f">
<text x="163.2" y="164">CMOS</text>
<text x="32.6" y="179.5">POWER IN</text>
<text x="71.5" y="178.5">POWER</text>
</g>
<g font-size="4" fill="#00f">
<text x="394.6" y="56.1">USBOTG</text>
<text x="303.8" y="162.8">Reset</text>
<text x="354.9" y="163.3">Power_on-off</text>
<text x="336.9" y="203.4">key_vol+</text>
<text x="354.6" y="203.4">key_vol-</text>
<text x="377" y="203">Uboot</text>
</g>
<g font-size="3.6" fill="#00f">
<text x="220.7" y="25.1" transform="rotate(-90 220.7 25.1)">+</text>
<text x="95.5" y="56.7">SD CARD</text>
<text x="76.5" y="228.3">+</text>
<text x="84.1" y="228.3">+</text>
</g>
<g font-size="2.4" fill="#ff80c0">
<text x="312.4" y="64.9">USBVBUS</text>
<text x="280.7" y="68.1">DC-5V</text>
<text x="292.9" y="88.1">USB-DRVVBUS</text>
<text x="145.2" y="104.1">LCD-PWM</text>
<text x="214.2" y="159.5">DOVDD-CSI</text>
<text x="150.6" y="191.2">CSI-STBY-R</text>
<text x="152" y="193.5">CSI-RST-R</text>
<text x="276.4" y="194.6">VCC-3V0</text>
<text x="186.3" y="232.1">DVDD1V8-CSI</text>
<text x="190.4" y="229.8">DOVDD-CSI</text>
</g>
<g font-size="2.3" fill="#ff80c0">
<text x="177.2" y="22.9">DC-5V</text>
<text x="337.8" y="25.4">VCC-3V0</text>
<text x="183.5" y="43.2">LCD-D2</text>
<text x="183.5" y="45.7">LCD-D3</text>
<text x="22.1" y="48.3">VCC-3V0</text>
<text x="183.5" y="48.3">LCD-D4</text>
<text x="183.5" y="50.8">LCD-D5</text>
<text x="183.5" y="53.3">LCD-D6</text>
<text x="183.5" y="55.9">LCD-D7</text>
<text x="186.8" y="58.4">GND</text>
<text x="312.6" y="59.5">USB-DP0</text>
<text x="313.3" y="55.9">USB-ID</text>
<text x="311.9" y="62.3">USB-DM0</text>
<text x="154.9" y="68.6">VCC-3V0</text>
<text x="182.2" y="66">LCD-D10</text>
<text x="182.2" y="68.6">LCD-D11</text>
<text x="182.2" y="71.1">LCD-D12</text>
<text x="182.2" y="73.7">LCD-D13</text>
<text x="182.2" y="76.2">LCD-D14</text>
<text x="182.2" y="78.7">LCD-D15</text>
<text x="186.8" y="81.3">GND</text>
<text x="182.2" y="88.9">LCD-D18</text>
<text x="148.1" y="91.4">TP-SDA</text>
<text x="148.2" y="94">TP-SCK</text>
<text x="182.2" y="91.4">LCD-D19</text>
<text x="182.2" y="94">LCD-D20</text>
<text x="182.2" y="96.5">LCD-D21</text>
<text x="182.2" y="99.1">LCD-D22</text>
<text x="182.2" y="101.6">LCD-D23</text>
<text x="146.6" y="106.7">VCC-3V0</text>
<text x="186.8" y="104.1">GND</text>
<text x="183.6" y="109.2">TP-SDA</text>
<text x="183.7" y="111.8">TP-SCK</text>
<text x="179" y="119.4">LCD-HSYNC</text>
<text x="179.1" y="116.8">LCD-VSYNC</text>
<text x="183.5" y="114.3">LCD-DE</text>
<text x="182.3" y="121.9">LCD-CLK</text>
<text x="184.1" y="127">TP-RST</text>
<text x="184.1" y="129.5">TP-INT</text>
<text x="336.8" y="172.7">RESET</text>
<text x="387.6" y="172.7">POWER_ON_OFF</text>
<text x="193" y="185.6">CSI-SDA</text>
<text x="193.2" y="188.2">CSI-SCK</text>
<text x="191.5" y="195.6">CSI-MCLK</text>
<text x="189.9" y="198.1">CSI-HSYNC</text>
<text x="190.1" y="201">CSI-VSYNC</text>
<text x="191.9" y="204.5">CSI-PCLK</text>
<text x="194.4" y="207">CSI-D7</text>
<text x="194.4" y="209.5">CSI-D6</text>
<text x="277.1" y="205.7">LRADC0</text>
<text x="194.4" y="212.1">CSI-D5</text>
<text x="194.4" y="214.6">CSI-D4</text>
<text x="100.3" y="222">DC-5V</text>
<text x="194.4" y="217.2">CSI-D3</text>
<text x="194.4" y="219.7">CSI-D2</text>
<text x="194.4" y="222.2">CSI-D1</text>
<text x="194.4" y="224.8">CSI-D0</text>
<text x="195.2" y="227.3">DC-5V</text>
</g>
<g font-size="2.3" fill="#00f">
<text x="216.9" y="21.9">C35</text>
<text x="223.9" y="22.9">100u</text>
<text x="217.7" y="29.7">CON3</text>
<text x="228.1" y="29" transform="rotate(-90 228.1 29)">42</text>
<text x="231.7" y="24.5">FPC-40A</text>
<text x="218.1" y="32.5">1</text>
<text x="218.1" y="35.1">2</text>
<text x="221.7" y="33.8">1</text>
<text x="218.1" y="37.6">3</text>
<text x="218.1" y="40.1">4</text>
<text x="221.7" y="36.4">2</text>
<text x="221.7" y="38.9">3</text>
<text x="221.7" y="41.4">4</text>
<text x="218.1" y="42.7">5</text>
<text x="218.1" y="45.2">6</text>
<text x="218.1" y="47.8">7</text>
<text x="221.7" y="44">5</text>
<text x="221.7" y="46.5">6</text>
<text x="358.1" y="47.5">56579-0576</text>
<text x="372.9" y="46.7" transform="rotate(-90 372.9 46.7)">9</text>
<text x="375.4" y="46.7" transform="rotate(-90 375.4 46.7)">8</text>
<text x="218.1" y="50.3">8</text>
<text x="218.1" y="52.8">9</text>
<text x="221.7" y="49.1">7</text>
<text x="221.7" y="51.6">8</text>
<text x="365.5" y="52.8">5</text>
<text x="216.8" y="55.4">10</text>
<text x="216.8" y="57.9">11</text>
<text x="221.7" y="54.1">9</text>
<text x="221.7" y="56.7">10</text>
<text x="221.7" y="59.2">11</text>
<text x="365.5" y="55.4">4</text>
<text x="365.5" y="57.9">3</text>
<text x="216.8" y="60.5">12</text>
<text x="216.8" y="63">13</text>
<text x="216.8" y="65.5">14</text>
<text x="221.7" y="61.8">12</text>
<text x="221.7" y="64.3">13</text>
<text x="365.5" y="60.5">2</text>
<text x="365.5" y="63">1</text>
<text x="94.9" y="68.1">10</text>
<text x="99.8" y="69.4">GND</text>
<text x="216.8" y="68.1">15</text>
<text x="216.8" y="70.6">16</text>
<text x="221.7" y="66.8">14</text>
<text x="221.7" y="69.4">15</text>
<text x="221.7" y="71.9">16</text>
<text x="320.2" y="69.1">U12</text>
<text x="363" y="69.8">U21</text>
<text x="372.9" y="71.4" transform="rotate(-90 372.9 71.4)">7</text>
<text x="375.4" y="71.4" transform="rotate(-90 375.4 71.4)">6</text>
<text x="96.2" y="75.7">8</text>
<text x="96.2" y="73.2">9</text>
<text x="99.8" y="77">DAT1</text>
<text x="99.8" y="74.5">CD</text>
<text x="216.8" y="73.2">17</text>
<text x="216.8" y="75.7">18</text>
<text x="221.7" y="74.5">17</text>
<text x="221.7" y="77">18</text>
<text x="96.2" y="83.3">5</text>
<text x="96.2" y="80.8">6</text>
<text x="96.2" y="78.2">7</text>
<text x="99.8" y="82.1">VSS</text>
<text x="99.8" y="79.5">DAT0</text>
<text x="128.5" y="83.3">12</text>
<text x="128.5" y="80.8">13</text>
<text x="216.8" y="78.2">19</text>
<text x="216.8" y="80.8">20</text>
<text x="216.8" y="83.3">21</text>
<text x="221.7" y="79.5">19</text>
<text x="221.7" y="82.1">20</text>
<text x="312.1" y="78.2">5</text>
<text x="312.1" y="83.3">4</text>
<text x="315.7" y="79.5">IN</text>
<text x="324.8" y="79.5">OUT</text>
<text x="331.7" y="78.2">1</text>
<text x="331.7" y="83.3">3</text>
<text x="360.7" y="80" transform="rotate(-90 360.7 80)">1</text>
<text x="96.2" y="88.4">3</text>
<text x="96.2" y="85.9">4</text>
<text x="99.8" y="89.7">CMD</text>
<text x="99.8" y="87.2">VDD</text>
<text x="99.8" y="84.6">CLK</text>
<text x="128.5" y="85.9">11</text>
<text x="216.8" y="85.9">22</text>
<text x="216.8" y="88.4">23</text>
<text x="221.7" y="84.6">21</text>
<text x="221.7" y="87.2">22</text>
<text x="221.7" y="89.7">23</text>
<text x="315.7" y="84.6">EN</text>
<text x="323.4" y="88.1" transform="rotate(-90 323.4 88.1)">GND</text>
<text x="324.6" y="84.6">ISET</text>
<text x="360.7" y="86.4" transform="rotate(-90 360.7 86.4)">2</text>
<text x="96.2" y="93.5">1</text>
<text x="96.2" y="90.9">2</text>
<text x="99.8" y="94.8">DAT2</text>
<text x="99.8" y="92.2">CD/DAT3</text>
<text x="216.8" y="90.9">24</text>
<text x="216.8" y="93.5">25</text>
<text x="221.7" y="92.2">24</text>
<text x="221.7" y="94.8">25</text>
<text x="322.1" y="91.7" transform="rotate(-90 322.1 91.7)">2</text>
<text x="327.7" y="91.5">SY6280</text>
<text x="216.8" y="96">26</text>
<text x="216.8" y="98.6">27</text>
<text x="216.8" y="101.1">28</text>
<text x="221.7" y="97.3">26</text>
<text x="221.7" y="99.9">27</text>
<text x="216.8" y="103.6">29</text>
<text x="216.8" y="106.2">30</text>
<text x="221.7" y="102.4">28</text>
<text x="221.7" y="104.9">29</text>
<text x="221.7" y="107.5">30</text>
<text x="216.8" y="108.7">31</text>
<text x="216.8" y="111.3">32</text>
<text x="216.8" y="113.8">33</text>
<text x="221.7" y="110">31</text>
<text x="221.7" y="112.6">32</text>
<text x="216.8" y="116.3">34</text>
<text x="216.8" y="118.9">35</text>
<text x="221.7" y="115.1">33</text>
<text x="221.7" y="117.6">34</text>
<text x="216.8" y="121.4">36</text>
<text x="216.8" y="124">37</text>
<text x="221.7" y="120.2">35</text>
<text x="221.7" y="122.7">36</text>
<text x="221.7" y="125.3">37</text>
<text x="216.8" y="126.5">38</text>
<text x="216.8" y="129">39</text>
<text x="216.8" y="131.6">40</text>
<text x="221.7" y="127.8">38</text>
<text x="221.7" y="130.3">39</text>
<text x="221.7" y="132.9">40</text>
<text x="228.1" y="138.8" transform="rotate(-90 228.1 138.8)">41</text>
<text x="302.2" y="170.2">3</text>
<text x="302.2" y="172.7">4</text>
<text x="313.7" y="170.2">1</text>
<text x="313.7" y="172.7">2</text>
<text x="358.1" y="170.2">3</text>
<text x="358.1" y="172.7">4</text>
<text x="369.6" y="170.2">1</text>
<text x="369.6" y="172.7">2</text>
<text x="225.8" y="184.9">1</text>
<text x="229.4" y="181.9">JP1</text>
<text x="225.8" y="187.5">2</text>
<text x="225.8" y="190">3</text>
<text x="225.8" y="192.5">4</text>
<text x="225.8" y="195.1">5</text>
<text x="225.8" y="197.6">6</text>
<text x="225.8" y="200.2">7</text>
<text x="225.8" y="202.7">8</text>
<text x="30.8" y="207.3">CN1</text>
<text x="65.7" y="207.8">1</text>
<text x="71.9" y="204.7">J15</text>
<text x="224.4" y="207.8">10</text>
<text x="225.8" y="205.2">9</text>
<text x="33.5" y="214.2">2</text>
<text x="33.5" y="211.6">1</text>
<text x="37.1" y="215.4">3</text>
<text x="37.1" y="212.9">2</text>
<text x="37.1" y="210.3">1</text>
<text x="65.7" y="210.3">2</text>
<text x="65.7" y="212.9">3</text>
<text x="224.4" y="210.3">11</text>
<text x="224.4" y="212.9">12</text>
<text x="224.4" y="215.4">13</text>
<text x="332" y="214.9">CN2</text>
<text x="350.5" y="212.1" transform="rotate(-90 350.5 212.1)">1</text>
<text x="353.1" y="212.1" transform="rotate(-90 353.1 212.1)">2</text>
<text x="368.3" y="212.1" transform="rotate(-90 368.3 212.1)">1</text>
<text x="370.8" y="212.1" transform="rotate(-90 370.8 212.1)">2</text>
<text x="386.1" y="212.1" transform="rotate(-90 386.1 212.1)">1</text>
<text x="388.6" y="212.1" transform="rotate(-90 388.6 212.1)">2</text>
<text x="31.2" y="221.1">J11</text>
<text x="33.5" y="216.7">3</text>
<text x="52" y="219.9">F1</text>
<text x="62" y="219.8">6V2A</text>
<text x="67.1" y="218.3">SIP2.0</text>
<text x="224.4" y="217.9">14</text>
<text x="224.4" y="220.5">15</text>
<text x="327.1" y="218.1">1</text>
<text x="327.1" y="220.6">2</text>
<text x="65.9" y="224.1">TVS1</text>
<text x="79.6" y="227.4">C28</text>
<text x="87.2" y="227.4">C34</text>
<text x="224.4" y="223">16</text>
<text x="224.4" y="225.6">17</text>
<text x="328.5" y="226.1">1X2-DBAH</text>
<text x="350.5" y="223.6" transform="rotate(-90 350.5 223.6)">3</text>
<text x="353.1" y="223.6" transform="rotate(-90 353.1 223.6)">4</text>
<text x="368.3" y="223.6" transform="rotate(-90 368.3 223.6)">3</text>
<text x="370.8" y="223.6" transform="rotate(-90 370.8 223.6)">4</text>
<text x="386.1" y="223.6" transform="rotate(-90 386.1 223.6)">3</text>
<text x="388.6" y="223.6" transform="rotate(-90 388.6 223.6)">4</text>
<text x="67.8" y="230.6">5V</text>
<text x="79.6" y="233.3">100U</text>
<text x="87.2" y="233.3">100u</text>
<text x="224.4" y="228.1">18</text>
<text x="224.4" y="230.6">19</text>
<text x="224.4" y="233.2">20</text>
<text x="224.7" y="238.8">CAM_EXTEN</text>
<text x="307.5" y="251.6">TITLE:</text>
<text x="307" y="263">COMPANY:</text>
<text x="306.7" y="274.1">EMaIL:</text>
</g>
<g font-size="2" fill="#00f">
<text x="193" y="22.2">B1</text>
<text x="204.7" y="22">600R_BEAD</text>
<text x="386.6" y="75.6">C87</text>
<text x="394.7" y="75.7">103</text>
<text x="167.6" y="78.7">R72</text>
<text x="172.7" y="78.7">R73</text>
<text x="353.1" y="81.3">C26</text>
<text x="361.4" y="80">C14</text>
<text x="167.6" y="87.6">4.7K</text>
<text x="172.7" y="87.6">4.7K</text>
<text x="289.6" y="86.3">C27</text>
<text x="353.1" y="88.9">10u</text>
<text x="362.2" y="86.1">0.1u</text>
<text x="289" y="92.6">10u nc</text>
<text x="78.7" y="101.6">C16</text>
<text x="95.5" y="106.7">CON2</text>
<text x="169.2" y="104.1">R50</text>
<text x="180.4" y="104.1">NC</text>
<text x="78.7" y="109.2">0.1u</text>
<text x="213.4" y="169.3">R17</text>
<text x="218.5" y="169.3">R18</text>
<text x="307.6" y="172.7">S5</text>
<text x="363.5" y="172.7">S4</text>
<text x="185.7" y="174.2">R8</text>
<text x="213.5" y="179.9">2.2K</text>
<text x="218.8" y="179.7">2.2K</text>
<text x="302.2" y="177.8">SW_PUSH2</text>
<text x="356.8" y="177.8">SW_PUSH2</text>
<text x="185.3" y="184.5">10K</text>
<text x="170.2" y="190.5">R2</text>
<text x="180.3" y="190.5">0R</text>
<text x="170.2" y="193">R7</text>
<text x="180.3" y="193">0R</text>
<text x="185.1" y="197.4">R9</text>
<text x="184.2" y="207.2">10K</text>
<text x="353.1" y="218.2" transform="rotate(-90 353.1 218.2)">S1</text>
<text x="370.8" y="218.2" transform="rotate(-90 370.8 218.2)">S2</text>
<text x="388.6" y="218.2" transform="rotate(-90 388.6 218.2)">S3</text>
<text x="358.1" y="223.6" transform="rotate(-90 358.1 223.6)">SW_PUSH2</text>
<text x="375.9" y="223.6" transform="rotate(-90 375.9 223.6)">SW_PUSH2</text>
<text x="393.7" y="223.6" transform="rotate(-90 393.7 223.6)">SW_PUSH2</text>
<text x="210.8" y="228.6">R68</text>
<text x="210.8" y="231.1">R69</text>
<text x="221" y="228.6">0R</text>
<text x="221" y="231.1">0R</text>
</g>
<g font-size="2" fill="#ff80c0">
<text x="20.6" y="74.5">T-CARD-DET</text>
<text x="24" y="77.1">SDC0-D1</text>
<text x="23.9" y="79.6">SDC0-D0</text>
<text x="22.3" y="89.7">SDC0-CMD</text>
<text x="22.9" y="84.3">SDC0-CLK</text>
<text x="23.7" y="95">SDC0-D2</text>
<text x="23.7" y="92.5">SDC0-D3</text>
</g>
<g font-size="1.6" fill="#00f">
<text x="334.9" y="32.9">R84</text>
<text x="340" y="32.9">R85</text>
<text x="335.1" y="44.3">10k</text>
<text x="336.7" y="44.3">10k(NC)</text>
<text x="45.4" y="54.5">R51</text>
<text x="50.4" y="54.5">R91</text>
<text x="55.5" y="54.5">R92</text>
<text x="60.6" y="54.5">R93</text>
<text x="65.7" y="54.5">R94</text>
<text x="71.7" y="54.5">R1</text>
<text x="336.7" y="55.5">R59</text>
<text x="350.3" y="55.5">1k</text>
<text x="45.4" y="64.6">10K</text>
<text x="50.4" y="64.6">10K</text>
<text x="55.5" y="64.6">10K</text>
<text x="60.6" y="64.6">10K</text>
<text x="65.7" y="64.6">10K</text>
<text x="70.8" y="64.6">10K</text>
<text x="337" y="62.9">R63</text>
<text x="348.1" y="63.1">0R(NC)</text>
<text x="384" y="73.2">R102</text>
<text x="397.4" y="73.2">10K</text>
<text x="308.6" y="88.8">R103</text>
<text x="343.5" y="86.2">R3</text>
<text x="308.8" y="100.2">100k</text>
<text x="345.3" y="99">6.8k</text>
<text x="168.7" y="106.3">4.7K</text>
<text x="181.1" y="106.3">R19</text>
<text x="294.4" y="192.5">R4</text>
<text x="303.8" y="192.4">0R</text>
<text x="307.3" y="193">R56</text>
<text x="317.5" y="193">100k 1%</text>
<text x="330.2" y="193">R52</text>
<text x="340.4" y="193">6K8 1%</text>
<text x="355.6" y="193">R53</text>
<text x="365.8" y="193">8K2</text>
<text x="373.4" y="193">R54</text>
<text x="383.5" y="193">10K</text>
</g>
</svg>
